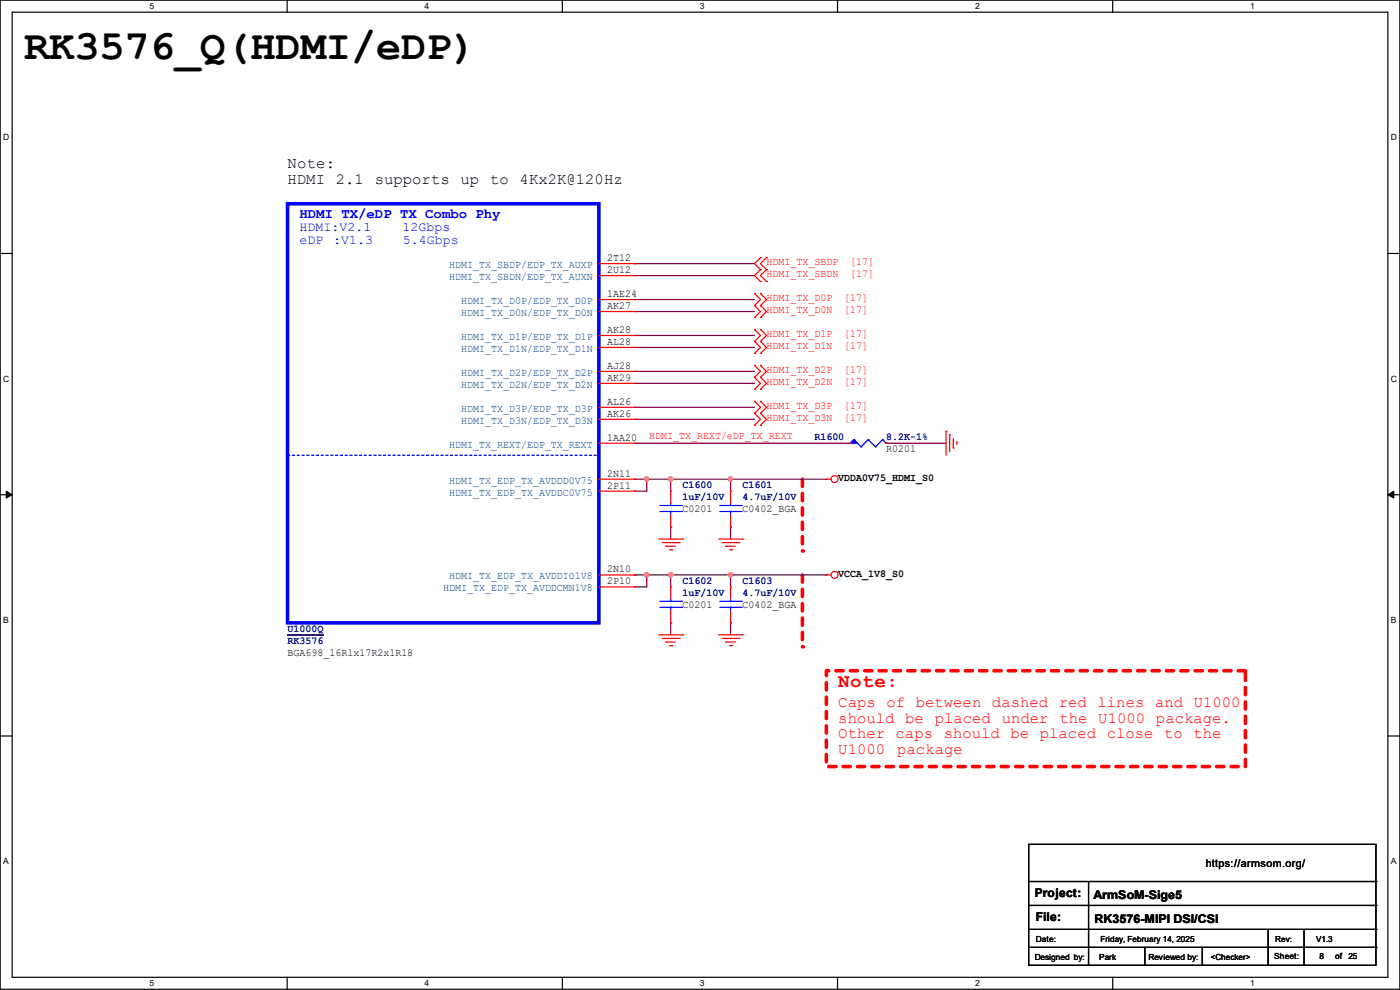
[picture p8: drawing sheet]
<svg xmlns="http://www.w3.org/2000/svg" width="297mm" height="210mm" viewBox="0 0 297 210" stroke-linecap="round" stroke-linejoin="round" font-family="sans-serif">
<g fill="none" stroke="#000" stroke-width=".25">
<path d="M0 0h297v209.8h-297zM2.6 2.6h291.8v204.7h-291.8zM60.9 0v2.6M119.3 0v2.6M177.7 0v2.6M236.1 0v2.6M0 53.8h2.6M294.4 53.8h2.6M0 104.9h2.6M294.4 104.9h2.6M0 156.1h2.6M294.4 156.1h2.6"/>
<path d="M60.9 207.3v2.5M119.3 207.3v2.5M177.7 207.3v2.5M236.1 207.3v2.5"/>
</g>
<path d="M1.3 104.2l1.3 .7-1.3 .8zM294.4 104.9l1.3-.7v1.5z" fill="#000"/>
<path d="M1.3 104.2l1.3 .7-1.3 .8zM294.4 104.9l1.3-.7v1.5z" fill="none" stroke="#000" stroke-width=".21"/>
<path d="M170.2 101.6v15.3" fill="none" stroke="#f00" stroke-width=".76" stroke-dasharray="1.5 1.5"/>
<circle cx="170.2" cy="116.9" r=".38" fill="#f00" stroke-dasharray="1.5 1.5"/>
<path d="M170.2 122v15.2" fill="none" stroke="#f00" stroke-width=".76" stroke-dasharray="1.5 1.5"/>
<circle cx="170.2" cy="137.2" r=".38" fill="#f00" stroke-dasharray="1.5 1.5"/>
<path d="M175.3 142.3h88.9v20.3h-88.9z" fill="none" stroke="#f00" stroke-width=".76" stroke-dasharray="1.5 1.5"/>
<g fill="none" stroke="#800040" stroke-width=".25">
<path d="M134.7 55.9h.1M134.7 58.5h.1M134.7 55.9h25.4M134.7 58.5h25.4M134.7 63.5h.1M134.7 66.1h.1M134.7 71.2h.1M134.7 73.7h.1M134.7 78.8h.1M134.7 63.5h25.4M134.7 66.1h25.4M134.7 71.2h25.4"/>
<path d="M134.7 73.7h25.4M134.7 78.8h25.4M134.7 81.3h.1M134.7 86.4h.1M134.7 88.9h.1M134.7 94h.1M134.7 81.3h25.4M134.7 86.4h25.4M134.7 88.9h25.4M134.7 94h45.7M142.3 101.6h.1M142.3 111.8h.1"/>
<path d="M142.3 101.6v2.6M142.3 111.8v2.5M155 101.6h.1M155 111.8h.1M155 101.6v2.6M155 111.8v2.5M155 101.6h20.3M142.3 122h.1M142.3 132.1h.1M142.3 122v2.5M142.3 132.1v2.6M142.3 122h12.7"/>
<path d="M155 122h.1M155 132.1h.1M155 122v2.5M155 132.1v2.6"/>
</g>
<circle cx="155" cy="121.9" r=".49" fill="#f0f"/>
<circle cx="155" cy="121.9" r=".49" fill="none" stroke="#f0f" stroke-width=".25"/>
<circle cx="142.3" cy="121.9" r=".49" fill="#f0f"/>
<circle cx="142.3" cy="121.9" r=".49" fill="none" stroke="#f0f" stroke-width=".25"/>
<path d="M188 94h.1M188 94h12.7M134.7 101.6h.1M134.7 104.2h.1M134.7 101.6h2.5M137.2 101.6h.1M137.2 101.6v2.6h-2.5M155 122h20.3M175.3 122h.1" fill="none" stroke="#800040" stroke-width=".25"/>
<circle cx="137.2" cy="101.6" r=".49" fill="#f0f"/>
<circle cx="137.2" cy="101.6" r=".49" fill="none" stroke="#f0f" stroke-width=".25"/>
<path d="M137.2 101.6h.1M137.2 101.6h17.8M142.3 101.6h.1" fill="none" stroke="#800040" stroke-width=".25"/>
<circle cx="155" cy="101.6" r=".49" fill="#f0f"/>
<circle cx="155" cy="101.6" r=".49" fill="none" stroke="#f0f" stroke-width=".25"/>
<circle cx="142.3" cy="101.6" r=".49" fill="#f0f"/>
<circle cx="142.3" cy="101.6" r=".49" fill="none" stroke="#f0f" stroke-width=".25"/>
<path d="M134.7 122h.1M134.7 122h2.5" fill="none" stroke="#800040" stroke-width=".25"/>
<circle cx="137.2" cy="121.9" r=".49" fill="#f0f"/>
<circle cx="137.2" cy="121.9" r=".49" fill="none" stroke="#f0f" stroke-width=".25"/>
<path d="M134.7 124.5h.1M137.2 122h.1M137.2 122v2.5h-2.5M137.2 122h5.1" fill="none" stroke="#800040" stroke-width=".25"/>
<g fill="none" stroke="#f00" stroke-width=".25">
<path d="M161.3 54.7h.1M161.3 57.2h.1M161.3 59.7h.1M161.3 54.7l-1.2 1.2 1.2 1.3M161.3 57.2l-1.2 1.3 1.2 1.2M162.6 57.2h.1M162.6 54.7h.1M162.6 59.7h.1M162.6 54.7l-1.3 1.2 1.3 1.3M162.6 57.2l-1.3 1.3 1.3 1.2M160.1 64.8h.1M160.1 62.3h.1"/>
<path d="M160.1 67.4h.1M160.1 72.4h.1M160.1 69.9h.1M160.1 75h.1M160.1 77.5h.1M160.1 62.3l1.2 1.2-1.2 1.3M160.1 64.8l1.2 1.3-1.2 1.3M160.1 69.9l1.2 1.3-1.2 1.2M160.1 72.4l1.2 1.3-1.2 1.3M160.1 77.5l1.2 1.3-1.2 1.3M161.3 64.8h.1M161.3 62.3h.1"/>
<path d="M161.3 67.4h.1M161.3 72.4h.1M161.3 69.9h.1M161.3 75h.1M161.3 77.5h.1M161.3 62.3l1.3 1.2-1.3 1.3M161.3 64.8l1.3 1.3-1.3 1.3M161.3 69.9l1.3 1.3-1.3 1.2M161.3 72.4l1.3 1.3-1.3 1.3M161.3 77.5l1.3 1.3-1.3 1.3M160.1 80.1h.1M160.1 82.6h.1"/>
<path d="M160.1 87.7h.1M160.1 85.1h.1M160.1 90.2h.1M160.1 80.1l1.2 1.2-1.2 1.3M160.1 85.1l1.2 1.3-1.2 1.3M160.1 87.7l1.2 1.2-1.2 1.3M161.3 80.1h.1M161.3 82.6h.1M161.3 87.7h.1M161.3 85.1h.1M161.3 90.2h.1M161.3 80.1l1.3 1.2-1.3 1.3"/>
<path d="M161.3 85.1l1.3 1.3-1.3 1.3M161.3 87.7l1.3 1.2-1.3 1.3M200.7 91.5h.1M200.7 91.5v5.1M201.5 92.2h.1M201.5 92.2v3.6M202.2 95h.1M202.2 93v2M203 93.8h.1M203 93.8v.5M139.7 114.3h5.1M140.5 115.1h3.6"/>
<path d="M141.3 115.9h.1M141.3 115.9h2M142 116.6h.5M142.5 116.6h.1M144.1 115.1h.1M144.8 114.3h.1M152.4 114.3h5.1M153.2 115.1h3.6M154 115.9h.1M154 115.9h2M154.7 116.6h.5M155 104.2h.1"/>
<path d="M155 111.8h.1M155 104.2v2.5M155 109.3v2.5M155.2 116.6h.1M156.8 115.1h.1M157.5 114.3h.1M175.3 101.6h.1M175.3 101.6h1M139.7 134.7h5.1M140.5 135.4h3.6M141.3 136.2h.1M141.3 136.2h2"/>
<path d="M142 136.9h.5M142.5 136.9h.1M144.1 135.4h.1M144.8 134.7h.1M152.4 134.7h5.1M153.2 135.4h3.6M154 136.2h.1M154 136.2h2M154.7 136.9h.5M155.2 136.9h.1M156.8 135.4h.1M157.5 134.7h.1"/>
<path d="M175.3 122h.1M175.3 122h1"/>
<circle cx="177.1" cy="101.6" r=".74"/>
<circle cx="177.1" cy="121.9" r=".74"/>
</g>
<g fill="none" stroke="#000" stroke-width=".25">
<path d="M218.2 179.1h73.7v25.7h-73.7zM218.2 187h73.7M218.2 192.1h73.7M218.2 197.1h73.7M230.9 187v17.8M269 197.1v7.7M276.6 197.1v7.7M291.9 187h.1M291.9 192.1h.1M291.9 197.1h.1M218.2 201h73.7M230.9 204.8h.1"/>
<path d="M242.9 204.8h.1M242.9 201v3.8M255.1 204.8h.1M255.1 201v3.8M269 204.8h.1M276.6 204.8h.1M291.9 201h.1"/>
</g>
<g fill="none" stroke="#00f" stroke-width=".25">
<path d="M181.1 93.3h.1M181.1 93.3l-.7 .7M181.1 93.3l1.6 1.5M182.7 94.8h.1M184.2 93.3h.1M184.2 93.3l-1.5 1.5M184.2 93.3l1.5 1.5M185.7 94.8h.1M187.2 93.3h.1M187.2 93.3l-1.5 1.5M187.2 93.3l.8 .7M188 94h.1"/>
<path d="M152.7 108.5h4.6M152.7 107.2h4.6M155 107.2h.1M155 108.5h.1M155 106.7v.5M155 108.5v.8M157.3 108.5h.1M157.3 107.2h.1"/>
</g>
<path d="M181.1 93.3l.8 .7h-1.5z" fill="#00f"/>
<g fill="none" stroke="#00f" stroke-width=".25">
<path d="M181.1 93.3l.8 .7h-1.5zM140 108.5h4.6M140 107.2h4.6M142.3 107.2h.1M142.3 108.5h.1M142.3 106.7v.5M142.3 108.5v.8M144.6 108.5h.1M144.6 107.2h.1M140 128.8h4.6M140 127.6h4.6M142.3 127.6h.1"/>
<path d="M142.3 128.8h.1M142.3 127v.6M142.3 128.8v.8M144.6 128.8h.1M144.6 127.6h.1M152.7 128.8h4.6M152.7 127.6h4.6M155 127.6h.1M155 128.8h.1M155 127v.6M155 128.8v.8M157.3 128.8h.1"/>
<path d="M157.3 127.6h.1"/>
</g>
<g fill="none" stroke="#f00" stroke-width=".25">
<path d="M127 55.9h7.7M127 58.5h7.7M134.7 55.9h.1M134.7 58.5h.1M127 63.5h7.7M127 66.1h7.7M127 71.2h7.7M127 73.7h7.7M127 78.8h7.7M134.7 63.5h.1M134.7 66.1h.1M134.7 71.2h.1"/>
<path d="M134.7 73.7h.1M134.7 78.8h.1M127 81.3h7.7M127 86.4h7.7M127 88.9h7.7M127 94h7.7M134.7 81.3h.1M134.7 86.4h.1M134.7 88.9h.1M134.7 94h.1M180.4 94h.1M188 94h.1"/>
<path d="M127 101.6h7.7M127 104.2h7.7M134.7 101.6h.1M134.7 104.2h.1M142.3 104.2h.1M142.3 111.8h.1M142.3 104.2v2.5M142.3 109.3v2.5M127 122h7.7M127 124.5h7.7M134.7 122h.1M134.7 124.5h.1"/>
<path d="M142.3 124.5h.1M142.3 132.1h.1M142.3 124.5v2.5M142.3 129.6v2.5M155 124.5h.1M155 132.1h.1M155 124.5v2.5M155 129.6v2.5"/>
</g>
<path d="M61 43.2h66v88.9h-66z" fill="none" stroke="#00f" stroke-width=".76"/>
<path d="M61 96.6h66M127 96.6h.1" fill="none" stroke="#00f" stroke-width=".25" stroke-dasharray=".5 .5"/>
<path d="M61 134.6h7.6" fill="none" stroke="#000080" stroke-width=".25"/>
<circle cx="155" cy="121.9" r=".49" fill="#f0f"/>
<circle cx="155" cy="121.9" r=".49" fill="none" stroke="#f0f" stroke-width=".25"/>
<circle cx="142.3" cy="121.9" r=".49" fill="#f0f"/>
<circle cx="142.3" cy="121.9" r=".49" fill="none" stroke="#f0f" stroke-width=".25"/>
<circle cx="137.2" cy="101.6" r=".49" fill="#f0f"/>
<circle cx="137.2" cy="101.6" r=".49" fill="none" stroke="#f0f" stroke-width=".25"/>
<circle cx="155" cy="101.6" r=".49" fill="#f0f"/>
<circle cx="155" cy="101.6" r=".49" fill="none" stroke="#f0f" stroke-width=".25"/>
<circle cx="142.3" cy="101.6" r=".49" fill="#f0f"/>
<circle cx="142.3" cy="101.6" r=".49" fill="none" stroke="#f0f" stroke-width=".25"/>
<circle cx="137.2" cy="121.9" r=".49" fill="#f0f"/>
<circle cx="137.2" cy="121.9" r=".49" fill="none" stroke="#f0f" stroke-width=".25"/>
<text font-size="8.9" x="5.1" y="12.5">RK3576_Q(HDMI/eDP)</text>
<text font-size="4.1" fill="#f00" x="177.8" y="145.7">Note:</text>
<g font-size="3.3">
<text x="61" y="35.7">Note:</text>
<text x="61" y="39">HDMI 2.1 supports up to 4Kx2K@120Hz</text>
</g>
<g font-size="3.3" fill="#f00">
<text x="177.8" y="150">Caps of between dashed red lines and U1000</text>
<text x="177.8" y="153.3">should be placed under the U1000 package.</text>
<text x="177.8" y="156.6">Other caps should be placed close to the</text>
<text x="177.8" y="159.9">U1000</text>
<text x="190.3" y="159.9">package</text>
</g>
<text font-size="3" fill="#00f" x="63.5" y="46.2">HDMI TX/eDP TX Combo Phy</text>
<g font-size="2.8" fill="#00f">
<text x="63.5" y="49">HDMI:V2.1</text>
<text x="63.5" y="51.8">eDP</text>
<text x="70.7" y="51.8">:V1.3</text>
<text x="85.4" y="49">12Gbps</text>
<text x="85.5" y="51.8">5.4Gbps</text>
</g>
<g font-size="2.5">
<text x="219.5" y="190.4">Project:</text>
<text x="231.9" y="190.6">ArmSoM-Sige5</text>
<text x="219.8" y="195.5">File:</text>
<text x="232.2" y="195.7">RK3576-MIPI DSI/CSI</text>
</g>
<g font-size="2.3" fill="#004080">
<text x="95.3" y="56.9">HDMI_TX_SBDP/EDP_TX_AUXP</text>
<text x="95.3" y="59.4">HDMI_TX_SBDN/EDP_TX_AUXN</text>
<text x="97.8" y="64.5">HDMI_TX_D0P/EDP_TX_D0P</text>
<text x="97.8" y="67">HDMI_TX_D0N/EDP_TX_D0N</text>
<text x="97.8" y="72.1">HDMI_TX_D1P/EDP_TX_D1P</text>
<text x="97.8" y="74.6">HDMI_TX_D1N/EDP_TX_D1N</text>
<text x="97.8" y="79.7">HDMI_TX_D2P/EDP_TX_D2P</text>
<text x="97.8" y="82.3">HDMI_TX_D2N/EDP_TX_D2N</text>
<text x="97.8" y="87.3">HDMI_TX_D3P/EDP_TX_D3P</text>
<text x="97.8" y="89.9">HDMI_TX_D3N/EDP_TX_D3N</text>
<text x="95.3" y="95">HDMI_TX_REXT/EDP_TX_REXT</text>
<text x="95.3" y="102.6">HDMI_TX_EDP_TX_AVDDD0V75</text>
<text x="95.3" y="105.1">HDMI_TX_EDP_TX_AVDDC0V75</text>
<text x="94" y="125.4">HDMI_TX_EDP_TX_AVDDCMN1V8</text>
<text x="95.3" y="122.9">HDMI_TX_EDP_TX_AVDDIO1V8</text>
</g>
<g font-size="2.3">
<text x="128.8" y="55.4">2T12</text>
<text x="128.8" y="57.9">2U12</text>
<text x="128.8" y="63">1AE24</text>
<text x="128.8" y="65.5">AK27</text>
<text x="128.8" y="70.6">AK28</text>
<text x="128.8" y="73.2">AL28</text>
<text x="128.8" y="78.2">AJ28</text>
<text x="128.8" y="80.8">AK29</text>
<text x="128.8" y="85.9">AL26</text>
<text x="128.8" y="88.4">AK26</text>
<text x="128.8" y="93.5">1AA20</text>
<text x="188" y="95.9">R0201</text>
<text x="128.8" y="101.1">2N11</text>
<text x="177.8" y="102">VDDA0V75_HDMI_S0</text>
<text x="128.8" y="103.6">2P11</text>
<text x="144.8" y="108.6">C0201</text>
<text x="157.5" y="108.6">C0402_BGA</text>
<text x="128.8" y="121.4">2N10</text>
<text x="128.8" y="124">2P10</text>
<text x="177.8" y="122.3">VCCA_1V8_S0</text>
<text x="144.8" y="128.9">C0201</text>
<text x="157.5" y="128.9">C0402_BGA</text>
<text x="61" y="139.1">BGA698_16R1x17R2x1R18</text>
<text x="255.8" y="184">https://armsom.org/</text>
</g>
<g font-size="2.3" fill="#f00">
<text x="162.6" y="56.3">HDMI_TX_SBDP</text>
<text x="162.6" y="58.8">HDMI_TX_SBDN</text>
<text x="180.4" y="56.3">[17]</text>
<text x="180.4" y="58.8">[17]</text>
<text x="162.6" y="63.9">HDMI_TX_D0P</text>
<text x="179.1" y="63.9">[17]</text>
<text x="162.6" y="66.4">HDMI_TX_D0N</text>
<text x="162.6" y="71.5">HDMI_TX_D1P</text>
<text x="179.1" y="66.4">[17]</text>
<text x="179.1" y="71.5">[17]</text>
<text x="162.6" y="74">HDMI_TX_D1N</text>
<text x="179.1" y="74">[17]</text>
<text x="162.6" y="79.1">HDMI_TX_D2P</text>
<text x="162.6" y="81.7">HDMI_TX_D2N</text>
<text x="179.1" y="79.1">[17]</text>
<text x="179.1" y="81.7">[17]</text>
<text x="162.6" y="86.7">HDMI_TX_D3P</text>
<text x="162.6" y="89.3">HDMI_TX_D3N</text>
<text x="179.1" y="86.7">[17]</text>
<text x="179.1" y="89.3">[17]</text>
<text x="137.7" y="93.1">HDMI_TX_REXT/eDP_TX_REXT</text>
</g>
<g font-size="2.3" fill="#000080">
<text x="172.8" y="93.3">R1600</text>
<text x="188" y="93.3">8.2K-1%</text>
<text x="144.8" y="103.5">C1600</text>
<text x="144.8" y="106">1uF/10V</text>
<text x="157.5" y="103.5">C1601</text>
<text x="157.5" y="106">4.7uF/10V</text>
<text x="144.8" y="123.8">C1602</text>
<text x="157.5" y="123.8">C1603</text>
<text x="144.8" y="126.4">1uF/10V</text>
<text x="157.5" y="126.4">4.7uF/10V</text>
<text x="61" y="136.5">RK3576</text>
<text x="61" y="134">U1000Q</text>
</g>
<g font-size="1.8">
<text x="31.7" y="1.9">5</text>
<text x="90.1" y="1.9">4</text>
<text x="148.5" y="1.9">3</text>
<text x="206.8" y="1.9">2</text>
<text x="265.2" y="1.9">1</text>
<text x=".7" y="29.8">D</text>
<text x="295.1" y="29.8">D</text>
<text x=".7" y="80.9">C</text>
<text x="295.1" y="80.9">C</text>
<text x=".7" y="132.1">B</text>
<text x="295.1" y="132.1">B</text>
<text x=".7" y="183.3">A</text>
<text x="295.1" y="183.3">A</text>
<text x="219.5" y="203.6">Designed by:</text>
<text x="219.8" y="199.8">Date:</text>
<text x="233.2" y="203.6">Park</text>
<text x="233.5" y="199.8">Friday, February 14, 2025</text>
<text x="243.6" y="203.6">Reviewed by:</text>
<text x="256.8" y="203.6">&lt;Checker&gt;</text>
<text x="270.3" y="203.3">Sheet:</text>
<text x="279.2" y="199.8">V1.3</text>
<text x="280" y="203.3">8</text>
<text x="283.3" y="203.3">of</text>
<text x="286" y="203.3">25</text>
<text x="31.7" y="209.2">5</text>
<text x="90.1" y="209.2">4</text>
<text x="148.5" y="209.2">3</text>
<text x="206.8" y="209.2">2</text>
<text x="265.2" y="209.2">1</text>
</g>
<text font-size="1.7" x="270.6" y="199.8">Rev:</text>
</svg>
